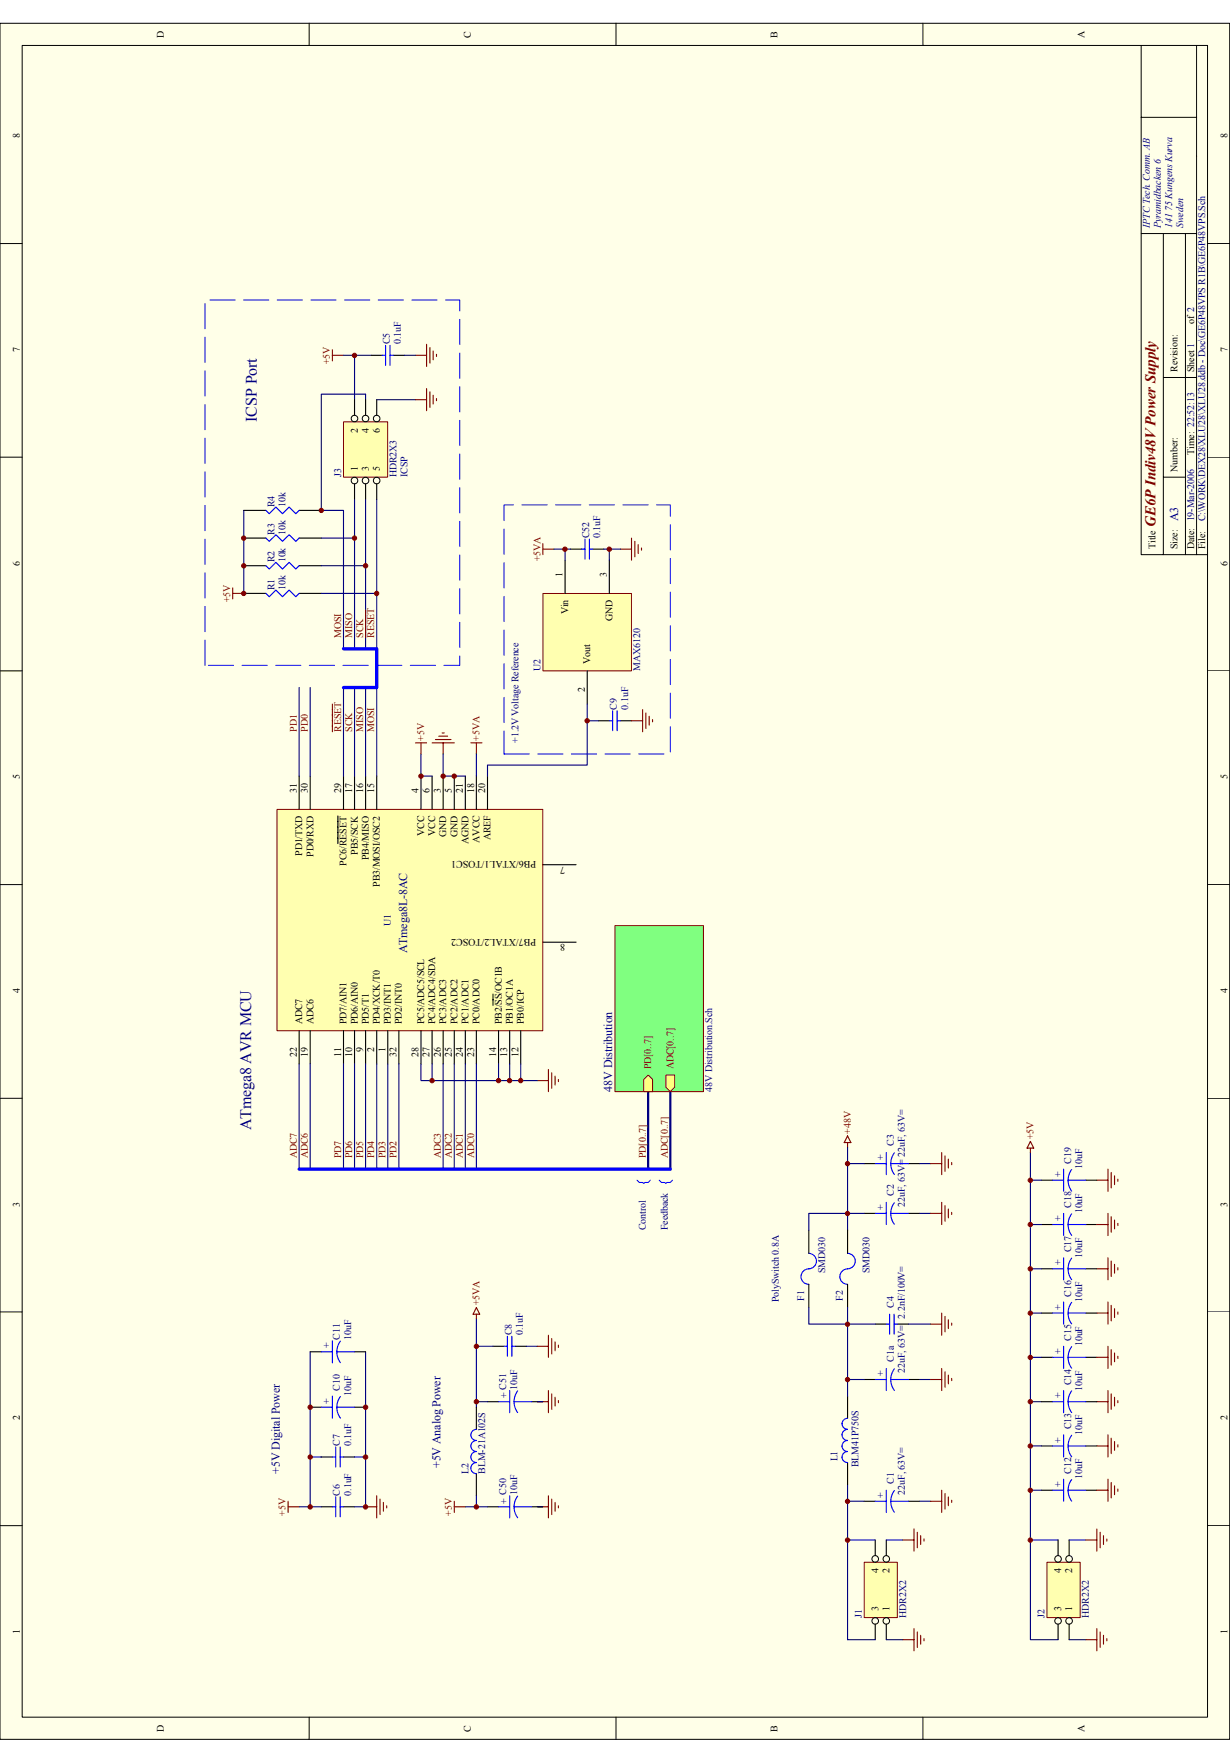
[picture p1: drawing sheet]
<svg xmlns="http://www.w3.org/2000/svg" width="297mm" height="420mm" viewBox="0 0 297 420" stroke-linecap="round" stroke-linejoin="round" font-family="sans-serif">
<path d="M0 5.6h297v414.4h-297z" fill="#ffffe8"/>
<g fill="none" stroke="#000" stroke-width=".24">
<path d="M0 5.6h297v414.4h-297zM5.4 11h286.2v403.6h-286.2zM74.7 5.6v5.4M148.8 5.6v5.4M222.9 5.6v5.4M275.6 11v17.3h13.4M289 11v122.9M275.6 28.3v105.6h16M0 58.8h5.4M275.6 56.4h13.4M280.9 56.4v77.5M286.3 56.4v77.5"/>
<path d="M291.6 58.8h5.4M280.9 91.2h8.1M0 110.4h5.4M280.9 115.2h5.4M291.6 110.4h5.4M0 162h5.4M291.6 162h5.4M0 213.6h5.4M291.6 213.6h5.4M0 265.2h5.4M291.6 265.2h5.4M0 316.8h5.4"/>
<path d="M291.6 316.8h5.4M0 368.4h5.4M291.6 368.4h5.4M74.7 414.6v5.4M148.8 414.6v5.4M222.9 414.6v5.4"/>
</g>
<path d="M66.9 195.4h64.2v53.5h-64.2z" fill="#ffffb0"/>
<path d="M66.9 195.4h64.2v53.5h-64.2z" fill="none" stroke="#800000" stroke-width=".24"/>
<g fill="none" stroke="#000" stroke-width=".27">
<path d="M58.9 136.6h5.3M58.9 129.9h5.3M58.9 123.2h5.3M72.2 136.6h5.4M72.2 129.9h5.4M72.2 123.2h5.4M58.9 143.3h5.3M72.2 143.3h5.4M144.5 174h2.7M149.8 174h2.7M72.2 187.4v8M74.9 187.4v8"/>
<path d="M81.6 197v6.7M83 187.4v8M85.6 187.4v8M88.3 187.4v8M91 187.4v8M101.7 187.4v8M104.4 187.4v8M107 187.4v8M109.7 187.4v8M112.4 187.4v8M115 187.4v8M117.7 187.4v8"/>
<path d="M131.1 208.8h8M131.1 227.5h8M72.2 248.9v8M74.9 248.9v8M83 248.9v8M85.6 248.9v8M88.3 248.9v8M91 248.9v8M93.6 248.9v8M96.3 248.9v8M101.7 248.9v8M104.4 248.9v8"/>
<path d="M107 248.9v8M109.7 248.9v8M112.4 248.9v8M115 248.9v8M119.1 240.1v2.7M120.4 248.9v8M123.1 248.9v8M125.8 248.9v8M74.9 339.8h2.7M74.9 326.4h2.7M85.6 339.8h2.7M85.6 326.4h2.7"/>
<path d="M77.6 351.8h2.7M83 351.8h2.6M77.6 363.8h2.7M83 363.8h2.6"/>
</g>
<g fill="none" stroke="#00f" stroke-width=".27">
<path d="M64.2 136.6l.8 .8 1.6-1.6 1.6 1.6 1.6-1.6 1.6 1.6 .8-.8M64.2 129.9l.8 .8 1.6-1.6 1.6 1.6 1.6-1.6 1.6 1.6 .8-.8M64.2 123.2l.8 .8 1.6-1.6 1.6 1.6 1.6-1.6 1.6 1.6 .8-.8M64.2 143.3l.8 .8 1.6-1.6 1.6 1.6 1.6-1.6 1.6 1.6 .8-.8M147.2 174h.8M148 171.6v4.8M149 174h.8M149 171.6v4.8M77.6 339.8h2.7M77.6 326.4h2.7M80.3 323.8v5.3M80.3 337.1v5.4"/>
<path d="M81.3 339.8h4.3M81.3 326.4h4.3M82.2 337.2a4.3 4.3 0 0 0 0 5.2M82.2 323.8a4.3 4.3 0 0 0 0 5.2M80.3 351.8h.8M81.1 349.4v4.8M82.1 349.4v4.8M82.1 351.8h.9M80.3 363.8h.8M81.1 361.5v4.8M82.1 363.8h.9M82.1 361.5v4.8"/>
</g>
<g fill="none" stroke="#800000" stroke-width=".27">
<path d="M56.2 142v2.6M56.2 143.3h2.7M80.3 170v6.7M100.3 179.4h2.7M101.7 179.4v2.7M104.4 179.4h5.3M105.2 178.6h3.7M106 177.8h2.1M106.8 177h.5M107 179.4v2.7M152.5 174h2.7M155.2 171.4v5.3"/>
<path d="M156 172.2v3.7M156.8 173v2.1M157.6 173.8v.5M69.6 363.8h2.6M69.6 362.5v2.7M88.3 363.8h2.7M91 361.2v5.3M91.8 362v3.7M92.6 362.8v2.1M93.4 363.6v.5"/>
</g>
<g fill="none" stroke="#000080" stroke-width=".27">
<path d="M58.9 123.2v20.1M72.2 166v21.4M74.9 166v21.4M83 166v21.4M85.6 166v21.4M88.3 166v21.4M91 166v21.4M101.7 182.1v5.3h2.7M72.2 256.9v25.4M74.9 256.9v25.4M83 256.9v25.4M85.6 256.9v25.4"/>
<path d="M88.3 256.9v25.4M91 256.9v25.4M93.6 256.9v25.4M96.3 256.9v25.4M107 256.9v25.4M109.7 256.9v25.4M112.4 256.9v25.4M115 256.9v25.4M74.9 326.4v37.4M88.3 326.4v37.4h-2.7M74.9 351.8h2.7M85.6 351.8h2.7"/>
<path d="M72.2 363.8h5.4"/>
</g>
<path d="M208.7 377.2h8v13.4h-8z" fill="#ffffb0"/>
<path d="M208.7 377.2h8v13.4h-8z" fill="none" stroke="#800000" stroke-width=".24"/>
<g fill="none" stroke="#000" stroke-width=".24">
<circle cx="211.4" cy="376.4" r=".8"/>
<circle cx="214" cy="376.4" r=".79"/>
<circle cx="211.4" cy="391.4" r=".79"/>
<circle cx="214" cy="391.4" r=".78"/>
</g>
<path d="M211.4 371.9v3.7M214 371.9v3.7M211.4 392.2v3.7M214 392.2v3.7" fill="none" stroke="#000" stroke-width=".27"/>
<path d="M211.4 371.9h-6.7v24M214 371.9h4.1M214 395.9h4.1" fill="none" stroke="#000080" stroke-width=".27"/>
<path d="M218.1 371.9h2.6M220.7 369.2v5.4M221.5 370v3.8M222.3 370.8v2.1M223.1 371.6v.5M218.1 395.9h2.6M220.7 393.3v5.3M221.5 394.1v3.7M222.3 394.9v2.1M223.1 395.7v.5" fill="none" stroke="#800000" stroke-width=".27"/>
<path d="M252.9 377.2h8v13.4h-8z" fill="#ffffb0"/>
<path d="M252.8 377.2h8.1v13.4h-8.1z" fill="none" stroke="#800000" stroke-width=".24"/>
<g fill="none" stroke="#000" stroke-width=".24">
<circle cx="255.5" cy="376.4" r=".8"/>
<circle cx="258.2" cy="376.4" r=".8"/>
<circle cx="255.5" cy="391.4" r=".79"/>
<circle cx="258.2" cy="391.4" r=".79"/>
</g>
<path d="M255.5 371.9v3.7M258.2 371.9v3.7M255.5 392.2v3.7M258.2 392.2v3.7" fill="none" stroke="#000" stroke-width=".27"/>
<path d="M85.6 85.8v10.7M88.3 96.5v-1.3h-10.7v28h5.4v33.5M91 96.5h9.3M85.6 120.6v36.1M88.3 120.6v36.1M91 120.6v36.1M255.5 371.9h-6.7v24h6.7M258.2 371.9h4M204.7 395.9h6.7M258.2 395.9h4" fill="none" stroke="#000080" stroke-width=".27"/>
<g fill="none" stroke="#800000" stroke-width=".27">
<path d="M80.3 84.5v2.7M80.3 85.8h2.7M100.3 96.5h2.7M103 93.8v5.4M103.8 94.6v3.8M104.6 95.4v2.2M105.4 96.2v.6M88.3 147.3v6.7M262.2 371.9h2.7M264.9 369.2v5.4M265.7 370v3.8M266.5 370.8v2.1"/>
<path d="M267.3 371.6v.5M262.2 395.9h2.7M264.9 393.3v5.3M265.7 394.1v3.7M266.5 394.9v2.1M267.3 395.7v.5"/>
</g>
<path d="M83 101.9h10.6v13.3h-10.6z" fill="#ffffb0"/>
<path d="M83 101.9h10.6v13.3h-10.6z" fill="none" stroke="#800000" stroke-width=".24"/>
<g fill="none" stroke="#000" stroke-width=".24">
<circle cx="85.6" cy="101.1" r=".79"/>
<circle cx="85.6" cy="116" r=".8"/>
<circle cx="88.3" cy="101.1" r=".79"/>
<circle cx="88.3" cy="116" r=".8"/>
<circle cx="91" cy="101.1" r=".79"/>
<circle cx="91" cy="116" r=".8"/>
</g>
<g fill="none" stroke="#000" stroke-width=".27">
<path d="M85.6 96.5v3.8M88.3 96.5v3.8M89.6 85.8h2.7M91 96.5v3.8M95 85.8h2.7M85.6 116.8v3.8M88.3 116.8v3.8M91 116.8v3.8M211.4 319.7h2.6M216.7 319.7h2.7M115 339.8v5.3M117.7 338.5h2.7"/>
<path d="M119.1 325.1h2.6M124.4 325.1h2.7M128.4 338.5h2.7M204.7 337.1v5.4M251.5 327.8h2.7M251.5 338.5h2.7M262.2 327.8h2.7M262.2 338.5h2.7M115 355.8v5.4M204.7 353.2v5.3M251.5 359.8h2.7M251.5 349.2h2.7"/>
<path d="M262.2 359.8h2.7M262.2 349.2h2.7M117.7 363.8h2.7M128.4 363.8h2.7M208.7 362.5h2.7M219.4 362.5h2.7"/>
</g>
<g fill="none" stroke="#000080" stroke-width=".27">
<path d="M83 85.8h6.6M97.7 85.8h2.6M77.6 129.9h8M77.6 136.6h10.7M77.6 143.3h13.4M115 182.1v5.3M204.7 277v20M248.8 278.3v93.6M115 318.4v21.4M204.7 319.7h6.7M219.4 319.7h5.3M115 338.5h2.7"/>
<path d="M115 325.1h4.1M127.1 325.1h2.7M129.8 338.5h1.3M248.8 338.5h2.7M248.8 327.8h2.7M204.7 358.5v13.4M248.8 359.8h2.7M248.8 349.2h2.7M115 361.2v2.6h-2.6M115 363.8h2.7M129.8 363.8h1.3M204.7 362.5h4"/>
<path d="M222.1 362.5h2.6"/>
</g>
<g fill="none" stroke="#00f" stroke-width=".27">
<path d="M92.3 85.8h.8M93.1 83.4v4.8M94.2 85.8h.8M94.2 83.4v4.8M214 319.7h.8M214.8 317.3v4.8M215.9 319.7h.8M215.9 317.3v4.8M120.4 338.5h2.7M121.7 325.1h.8M122.5 322.7v4.8M123.1 335.8v5.3"/>
<path d="M123.6 325.1h.8M123.6 322.7v4.8M124.1 338.5h4.3M125 335.9a4.4 4.4 0 0 0 0 5.2M254.2 327.8h2.7M254.2 338.5h2.7M256.9 325.1v5.3M256.9 335.8v5.3M257.9 327.8h4.3M257.9 338.5h4.3M258.8 325.2a4.3 4.3 0 0 0 0 5.2M258.8 335.9a4.4 4.4 0 0 0 0 5.2"/>
<path d="M115 345.2a1.33 1.33 0 0 0-1.3 1.3 1.33 1.33 0 0 0 1.3 1.3 1.33 1.33 0 0 0-1.3 1.4 1.33 1.33 0 0 0 1.3 1.3M115 350.5a1.32 1.32 0 0 0-1.3 1.3 1.32 1.32 0 0 0 1.3 1.4M115 353.2a1.33 1.33 0 0 0-1.3 1.3 1.33 1.33 0 0 0 1.3 1.3M204.7 350.5a1.32 1.32 0 0 0-1.4 1.3 1.32 1.32 0 0 0 1.4 1.4M204.7 342.5a1.33 1.33 0 0 0-1.4 1.3 1.33 1.33 0 0 0 1.4 1.4 1.34 1.34 0 0 0-1.4 1.3 1.34 1.34 0 0 0 1.4 1.3 1.32 1.32 0 0 0-1.4 1.4 1.32 1.32 0 0 0 1.4 1.3M214 359.8v5.4M216 359.9a4.3 4.3 0 0 0 0 5.2M254.2 359.8h2.7M254.2 349.2h2.7M256.9 346.5v5.3M256.9 357.2v5.3M257.9 359.8h4.3"/>
<path d="M257.9 349.2h4.3M258.8 357.3a4.3 4.3 0 0 0 0 5.2M258.8 346.6a4.3 4.3 0 0 0 0 5.2M120.4 363.8h2.7M123.1 361.2v5.3M124.1 363.8h4.3M125 361.3a4.4 4.4 0 0 0 0 5.2M211.4 362.5h2.6M215.1 362.5h4.3"/>
</g>
<g fill="none" stroke="#800000" stroke-width=".27">
<path d="M100.3 85.8h2.7M103 83.1v5.4M103.8 83.9v3.8M104.6 84.7v2.2M105.4 85.5v.6M113.7 179.4h2.7M115 179.4v2.7M204.7 274.3l.8 1.6h-1.6zM204.7 275.9v1.1M248.8 275.6l.8 1.6h-1.6zM248.8 277.2v1.1M115 315.7l.8 1.6h-1.5z"/>
<path d="M115 317.3v1.1M224.7 319.7h2.7M227.4 317.1v5.3M228.2 317.9v3.7M229 318.7v2.1M229.8 319.5v.5M129.8 338.5h2.6M129.8 325.1h2.6M132.4 322.4v5.4M132.4 335.8v5.3M133.2 323.2v3.8M133.2 336.6v3.7"/>
<path d="M134 324v2.2M134 337.4v2.1M134.9 324.8v.6M134.9 338.2v.5M264.9 338.5h2.7M264.9 327.8h2.7M267.6 325.1v5.3M267.6 335.8v5.3M268.4 325.9v3.7M268.4 336.6v3.7M269.2 326.7v2.1M269.2 337.4v2.1"/>
<path d="M270 327.5v.5M270 338.2v.5M227.4 359.8v5.4M264.9 359.8h2.7M264.9 349.2h2.7M267.6 346.5v5.3M267.6 357.2v5.3M268.4 347.3v3.7M268.4 358v3.7M269.2 348.1v2.1M269.2 358.8v2.1M270 348.9v.5"/>
<path d="M270 359.6v.5M109.7 363.8h2.7M109.7 362.5v2.7M129.8 363.8h2.6M132.4 361.2v5.3M133.2 362v3.7M134 362.8v2.1M134.9 363.6v.5M224.7 362.5h2.7M228.2 360.6v3.8M229 361.5v2.1M229.8 362.3v.5"/>
</g>
<path d="M83 156.7h8v9.3h-8" fill="none" stroke="#00f" stroke-width=".8"/>
<path d="M156.5 263.6v18.7M161.9 263.6v18.7" fill="none" stroke="#000080" stroke-width=".53"/>
<path d="M148.5 223.5h21.4v40.1h-21.4z" fill="#80ff80"/>
<path d="M148.5 223.5h21.4v40.1h-21.4z" fill="none" stroke="#800000" stroke-width=".24"/>
<g fill="#ffff80" stroke="#800000" stroke-width=".24">
<path d="M155.4 260.7l1.1-1.1 1.1 1.1v2.9h-2.2z" fill-rule="evenodd"/>
<path d="M160.8 259.6h2.1v2.9l-1 1.1-1.1-1.1z" fill-rule="evenodd"/>
</g>
<g fill="none" stroke="#000" stroke-width=".27">
<path d="M204.7 297v5.6M208.7 293h2.7M208.7 281h2.7M219.4 293h2.7M219.4 281h2.7M251.5 295.7h2.7M251.5 285h2.7M262.2 295.7h2.7M262.2 285h2.7M204.7 310.1v5.6M251.5 317.1h2.7M251.5 306.4h2.7"/>
<path d="M262.2 317.1h2.7M262.2 306.4h2.7M208.7 333.1h2.7M219.4 333.1h2.7"/>
</g>
<g fill="none" stroke="#00f" stroke-width=".27">
<path d="M214 278.3v5.3M216 278.4a4.3 4.3 0 0 0 0 5.2M211.4 293h2.6M211.4 281h2.6M214 290.3v5.4M215.1 293h4.3M215.1 281h4.3M216 290.4a4.3 4.3 0 0 0 0 5.2M254.2 295.7h2.7M254.2 285h2.7M256.9 282.3v5.4M256.9 293v5.4"/>
<path d="M257.9 295.7h4.3M257.9 285h4.3M258.8 293.1a4.3 4.3 0 0 0 0 5.2M258.8 282.4a4.4 4.4 0 0 0 0 5.2M204.7 302.7a1.86 1.86 0 0 1 1.8 1.8 1.86 1.86 0 0 1-1.8 1.9 1.87 1.87 0 0 0-1.9 1.9 1.87 1.87 0 0 0 1.9 1.8M254.2 317.1h2.7M254.2 306.4h2.7M256.9 303.7v5.3M256.9 314.4v5.3M257.9 317.1h4.3M257.9 306.4h4.3M258.8 314.5a4.3 4.3 0 0 0 0 5.2"/>
<path d="M258.8 303.8a4.3 4.3 0 0 0 0 5.2M211.4 333.1h2.6M214 330.4v5.4M215.1 333.1h4.3M216 330.5a4.3 4.3 0 0 0 0 5.2"/>
</g>
<g fill="none" stroke="#000080" stroke-width=".27">
<path d="M101.7 256.9v4h28.1M104.4 256.9v4M120.4 256.9v4M123.1 256.9v4M125.8 256.9v4M204.7 293h4M204.7 281h4M222.1 293h2.6M222.1 281h2.6M248.8 295.7h2.7M248.8 285h2.7M204.7 315.7v21.4"/>
<path d="M248.8 317.1h2.7M248.8 306.4h2.7M204.7 333.1h4M222.1 333.1h2.6"/>
</g>
<g fill="none" stroke="#800000" stroke-width=".27">
<path d="M132.4 258.2v5.4M133.2 259v3.8M134 259.9v2.1M129.8 260.9h2.6M134.9 260.7v.5M227.4 278.3v5.3M228.2 279.1v3.7M229 279.9v2.1M224.7 293h2.7M224.7 281h2.7M227.4 290.3v5.4M228.2 291.1v3.8"/>
<path d="M229 291.9v2.2M229.8 280.7v.6M229.8 292.7v.6M264.9 295.7h2.7M264.9 285h2.7M267.6 282.3v5.4M267.6 293v5.4M268.4 283.1v3.8M268.4 293.8v3.8M269.2 283.9v2.2M269.2 294.6v2.1M270 284.7v.6"/>
<path d="M270 295.4v.5M264.9 317.1h2.7M264.9 306.4h2.7M267.6 303.7v5.3M267.6 314.4v5.3M268.4 304.5v3.7M268.4 315.2v3.8M269.2 305.3v2.1M269.2 316v2.1M270 306.1v.6M270 316.8v.5M224.7 333.1h2.7"/>
<path d="M227.4 330.4v5.4M228.2 331.2v3.8M229 332v2.2M229.8 332.8v.6"/>
</g>
<path d="M49.5 160.7v-88.3h61.5v88.3h-61.5" fill="none" stroke="#00f" stroke-width=".24" stroke-dasharray="6.1 2"/>
<path d="M131.1 143.3h21.4v18.7h-21.4z" fill="#ffffb0"/>
<path d="M131.1 143.3h21.4v18.7h-21.4z" fill="none" stroke="#800000" stroke-width=".24"/>
<path d="M136.5 135.3v8M137.8 132.6h2.7M143.2 132.6h2.6M147.2 135.3v8M141.8 162v8M195.3 297v5.6M195.3 310.1v5.6" fill="none" stroke="#000" stroke-width=".27"/>
<path d="M140.5 132.6h.8M141.3 130.2v4.8M142.3 132.6h.9M142.3 130.2v4.8M195.3 302.7a1.86 1.86 0 0 1 1.9 1.8 1.86 1.86 0 0 1-1.9 1.9 1.87 1.87 0 0 0-1.9 1.9 1.87 1.87 0 0 0 1.9 1.8" fill="none" stroke="#00f" stroke-width=".27"/>
<path d="M131.1 132.6h2.7M131.1 131.3v2.6M149.8 132.6h2.7M152.5 129.9v5.4M153.3 130.7v3.8M154.1 131.5v2.2M154.9 132.3v.6" fill="none" stroke="#800000" stroke-width=".27"/>
<path d="M133.8 132.6h4M136.5 132.6v2.7M145.8 132.6h4M147.2 132.6v2.7M141.8 170v14.7h-24.1v2.7M141.8 174h2.7M107 182.1v5.3h5.4M204.7 293h-9.4v4M195.3 315.7v4h9.4" fill="none" stroke="#000080" stroke-width=".27"/>
<path d="M121.7 182.1h40.2v-60.2h-40.2v60.2" fill="none" stroke="#00f" stroke-width=".24" stroke-dasharray="6.1 2"/>
<g fill="#800000" stroke="#800000" stroke-width=".24">
<circle cx="107" cy="187.4" r=".53"/>
<circle cx="101.7" cy="187.4" r=".53"/>
<circle cx="109.7" cy="187.4" r=".53"/>
<circle cx="88.3" cy="363.9" r=".53"/>
<circle cx="74.9" cy="339.8" r=".53"/>
<circle cx="88.3" cy="339.8" r=".53"/>
<circle cx="74.9" cy="351.8" r=".53"/>
<circle cx="88.3" cy="351.8" r=".53"/>
<circle cx="74.9" cy="363.9" r=".53"/>
<circle cx="58.9" cy="143.3" r=".52"/>
<circle cx="58.9" cy="136.6" r=".52"/>
<circle cx="58.9" cy="129.9" r=".52"/>
<circle cx="77.6" cy="123.3" r=".52"/>
<circle cx="85.6" cy="85.8" r=".52"/>
<circle cx="85.6" cy="129.9" r=".52"/>
<circle cx="88.3" cy="136.6" r=".53"/>
<circle cx="91" cy="143.3" r=".52"/>
<circle cx="115" cy="325.1" r=".53"/>
<circle cx="115" cy="338.5" r=".53"/>
<circle cx="115" cy="363.9" r=".53"/>
<circle cx="104.3" cy="260.9" r=".52"/>
<circle cx="120.4" cy="260.9" r=".53"/>
<circle cx="123.1" cy="260.9" r=".53"/>
<circle cx="125.7" cy="260.9" r=".52"/>
<circle cx="147.1" cy="132.6" r=".53"/>
<circle cx="136.4" cy="132.6" r=".53"/>
<circle cx="141.8" cy="174" r=".53"/>
<circle cx="204.7" cy="371.9" r=".52"/>
<circle cx="248.8" cy="371.9" r=".53"/>
<circle cx="204.7" cy="362.5" r=".52"/>
<circle cx="248.8" cy="359.9" r=".53"/>
<circle cx="248.8" cy="349.2" r=".53"/>
<circle cx="248.8" cy="338.5" r=".53"/>
<circle cx="248.8" cy="327.8" r=".53"/>
<circle cx="204.7" cy="281" r=".52"/>
<circle cx="248.8" cy="317.1" r=".53"/>
<circle cx="248.8" cy="306.4" r=".53"/>
<circle cx="248.8" cy="295.7" r=".53"/>
<circle cx="248.8" cy="285" r=".53"/>
<circle cx="204.7" cy="333.1" r=".52"/>
<circle cx="204.7" cy="319.8" r=".52"/>
<circle cx="204.7" cy="293" r=".52"/>
</g>
<path d="M72.2 282.3h89.7" fill="none" stroke="#00f" stroke-width=".8"/>
<path d="M153.8 285l.6 .5h.8l.2 .3 .3-.3h.8l.6-.5M159.2 285l.5 .5h.8l.3 .3 .3-.3h.8l.5-.5" fill="none" stroke="#00f" stroke-width=".24"/>
<g font-size="3.9" fill="#000080">
<text x="62" y="101.8" transform="rotate(-90 62 101.8)">ICSP Port</text>
<text x="60.7" y="273" transform="rotate(-90 60.7 273)">ATmega8 AVR MCU</text>
</g>
<text font-size="3.6" fill="#800000" x="279.1" y="127.2" transform="rotate(-90 279.1 127.2)">GE6P Indiv48V Power Supply</text>
<g font-size="2.9" fill="#000080">
<text x="284.5" y="125.9" transform="rotate(-90 284.5 125.9)">A3</text>
<text x="98.3" y="230.2" transform="rotate(-90 98.3 230.2)">ATmega8L-8AC</text>
<text x="147.8" y="263.6" transform="rotate(-90 147.8 263.6)">48V Distribution</text>
<text x="67.6" y="355.8" transform="rotate(-90 67.6 355.8)">+5V Digital Power</text>
<text x="106.4" y="354.5" transform="rotate(-90 106.4 354.5)">+5V Analog Power</text>
</g>
<g font-size="2.4">
<text x="39.6" y="9.1" transform="rotate(-90 39.6 9.1)">D</text>
<text x="113.7" y="9.1" transform="rotate(-90 113.7 9.1)">C</text>
<text x="187.8" y="9.1" transform="rotate(-90 187.8 9.1)">B</text>
<text x="261.9" y="9.1" transform="rotate(-90 261.9 9.1)">A</text>
<text x="4.8" y="33.4" transform="rotate(-90 4.8 33.4)">8</text>
<text x="296.4" y="33.4" transform="rotate(-90 296.4 33.4)">8</text>
<text x="288.4" y="78.3" transform="rotate(-90 288.4 78.3)">of 2</text>
<text x="4.8" y="85" transform="rotate(-90 4.8 85)">7</text>
<text x="284.4" y="89.8" transform="rotate(-90 284.4 89.8)">Revision:</text>
<text x="288.4" y="89.8" transform="rotate(-90 288.4 89.8)">Sheet 1</text>
<text x="296.4" y="85" transform="rotate(-90 296.4 85)">7</text>
<text x="86.4" y="104.5" transform="rotate(-90 86.4 104.5)">2</text>
<text x="89" y="104.5" transform="rotate(-90 89 104.5)">4</text>
<text x="91.7" y="104.5" transform="rotate(-90 91.7 104.5)">6</text>
<text x="86.4" y="113.6" transform="rotate(-90 86.4 113.6)">1</text>
<text x="89" y="113.6" transform="rotate(-90 89 113.6)">3</text>
<text x="91.7" y="113.6" transform="rotate(-90 91.7 113.6)">5</text>
<text x="284.4" y="113.9" transform="rotate(-90 284.4 113.9)">Number:</text>
<text x="288.4" y="109.9" transform="rotate(-90 288.4 109.9)">Time: 22:52:13</text>
<text x="4.8" y="136.6" transform="rotate(-90 4.8 136.6)">6</text>
<text x="279" y="132.6" transform="rotate(-90 279 132.6)">Title</text>
<text x="284.4" y="132.6" transform="rotate(-90 284.4 132.6)">Size:</text>
<text x="288.4" y="132.6" transform="rotate(-90 288.4 132.6)">Date: 19-Mar-2006</text>
<text x="291.1" y="132.6" transform="rotate(-90 291.1 132.6)">File:</text>
<text x="296.4" y="136.6" transform="rotate(-90 296.4 136.6)">6</text>
<text x="135.9" y="139.3" transform="rotate(-90 135.9 139.3)">1</text>
<text x="146.6" y="139.3" transform="rotate(-90 146.6 139.3)">3</text>
<text x="137.2" y="148.4" transform="rotate(-90 137.2 148.4)">Vin</text>
<text x="147.9" y="150" transform="rotate(-90 147.9 150)">GND</text>
<text x="142.6" y="160.4" transform="rotate(-90 142.6 160.4)">Vout</text>
<text x="141.2" y="167.1" transform="rotate(-90 141.2 167.1)">2</text>
<text x="4.8" y="188.2" transform="rotate(-90 4.8 188.2)">5</text>
<text x="71.7" y="191.4" transform="rotate(-90 71.7 191.4)">31</text>
<text x="74.3" y="191.4" transform="rotate(-90 74.3 191.4)">30</text>
<text x="82.4" y="191.4" transform="rotate(-90 82.4 191.4)">29</text>
<text x="85" y="191.4" transform="rotate(-90 85 191.4)">17</text>
<text x="87.7" y="191.4" transform="rotate(-90 87.7 191.4)">16</text>
<text x="90.4" y="191.4" transform="rotate(-90 90.4 191.4)">15</text>
<text x="101.1" y="191.4" transform="rotate(-90 101.1 191.4)">4</text>
<text x="103.8" y="191.4" transform="rotate(-90 103.8 191.4)">6</text>
<text x="106.4" y="191.4" transform="rotate(-90 106.4 191.4)">3</text>
<text x="109.1" y="191.4" transform="rotate(-90 109.1 191.4)">5</text>
<text x="111.8" y="191.4" transform="rotate(-90 111.8 191.4)">21</text>
<text x="114.5" y="191.4" transform="rotate(-90 114.5 191.4)">18</text>
<text x="117.1" y="191.4" transform="rotate(-90 117.1 191.4)">20</text>
<text x="296.4" y="188.2" transform="rotate(-90 296.4 188.2)">5</text>
<text x="102.4" y="201.8" transform="rotate(-90 102.4 201.8)">VCC</text>
<text x="105.1" y="201.8" transform="rotate(-90 105.1 201.8)">VCC</text>
<text x="107.8" y="202.1" transform="rotate(-90 107.8 202.1)">GND</text>
<text x="110.4" y="202.1" transform="rotate(-90 110.4 202.1)">GND</text>
<text x="113.1" y="203.7" transform="rotate(-90 113.1 203.7)">AGND</text>
<text x="115.8" y="203.4" transform="rotate(-90 115.8 203.4)">AVCC</text>
<text x="118.5" y="202.9" transform="rotate(-90 118.5 202.9)">AREF</text>
<text x="73" y="206.7" transform="rotate(-90 73 206.7)">PD1/TXD</text>
<text x="75.7" y="206.9" transform="rotate(-90 75.7 206.9)">PD0/RXD</text>
<text x="83.7" y="209.1" transform="rotate(-90 83.7 209.1)">PC6/RESET</text>
<text x="86.4" y="206.4" transform="rotate(-90 86.4 206.4)">PB5/SCK</text>
<text x="89" y="207.7" transform="rotate(-90 89 207.7)">PB4/MISO</text>
<text x="129.5" y="207.9" transform="rotate(-180 129.5 207.9)">PB6/XTAL1/TOSC1</text>
<text x="136.5" y="209.3" transform="rotate(-180 136.5 209.3)">7</text>
<text x="91.7" y="214.1" transform="rotate(-90 91.7 214.1)">PB3/MOSI/OSC2</text>
<text x="129.5" y="226.6" transform="rotate(-180 129.5 226.6)">PB7/XTAL2/TOSC2</text>
<text x="136.5" y="228" transform="rotate(-180 136.5 228)">8</text>
<text x="4.8" y="239.8" transform="rotate(-90 4.8 239.8)">4</text>
<text x="296.4" y="239.8" transform="rotate(-90 296.4 239.8)">4</text>
<text x="73" y="247.3" transform="rotate(-90 73 247.3)">ADC7</text>
<text x="75.7" y="247.3" transform="rotate(-90 75.7 247.3)">ADC6</text>
<text x="83.7" y="247.3" transform="rotate(-90 83.7 247.3)">PD7/AIN1</text>
<text x="86.4" y="247.3" transform="rotate(-90 86.4 247.3)">PD6/AIN0</text>
<text x="89" y="247.3" transform="rotate(-90 89 247.3)">PD5/T1</text>
<text x="91.7" y="247.3" transform="rotate(-90 91.7 247.3)">PD4/XCK/T0</text>
<text x="94.4" y="247.3" transform="rotate(-90 94.4 247.3)">PD3/INT1</text>
<text x="97.1" y="247.3" transform="rotate(-90 97.1 247.3)">PD2/INT0</text>
<text x="102.4" y="247.3" transform="rotate(-90 102.4 247.3)">PC5/ADC5/SCL</text>
<text x="105.1" y="247.3" transform="rotate(-90 105.1 247.3)">PC4/ADC4/SDA</text>
<text x="107.8" y="247.3" transform="rotate(-90 107.8 247.3)">PC3/ADC3</text>
<text x="110.4" y="247.3" transform="rotate(-90 110.4 247.3)">PC2/ADC2</text>
<text x="113.1" y="247.3" transform="rotate(-90 113.1 247.3)">PC1/ADC1</text>
<text x="115.8" y="247.3" transform="rotate(-90 115.8 247.3)">PC0/ADC0</text>
<text x="121.2" y="247.3" transform="rotate(-90 121.2 247.3)">PB2/SS/OC1B</text>
<text x="123.8" y="247.3" transform="rotate(-90 123.8 247.3)">PB1/OC1A</text>
<text x="126.5" y="247.3" transform="rotate(-90 126.5 247.3)">PB0/ICP</text>
<text x="71.7" y="255.3" transform="rotate(-90 71.7 255.3)">22</text>
<text x="74.3" y="255.3" transform="rotate(-90 74.3 255.3)">19</text>
<text x="82.4" y="255.3" transform="rotate(-90 82.4 255.3)">11</text>
<text x="85" y="255.3" transform="rotate(-90 85 255.3)">10</text>
<text x="87.7" y="254" transform="rotate(-90 87.7 254)">9</text>
<text x="90.4" y="254" transform="rotate(-90 90.4 254)">2</text>
<text x="93.1" y="254" transform="rotate(-90 93.1 254)">1</text>
<text x="95.7" y="255.3" transform="rotate(-90 95.7 255.3)">32</text>
<text x="101.1" y="255.3" transform="rotate(-90 101.1 255.3)">28</text>
<text x="103.8" y="255.3" transform="rotate(-90 103.8 255.3)">27</text>
<text x="106.4" y="255.3" transform="rotate(-90 106.4 255.3)">26</text>
<text x="109.1" y="255.3" transform="rotate(-90 109.1 255.3)">25</text>
<text x="111.8" y="255.3" transform="rotate(-90 111.8 255.3)">24</text>
<text x="114.5" y="255.3" transform="rotate(-90 114.5 255.3)">23</text>
<text x="119.8" y="255.3" transform="rotate(-90 119.8 255.3)">14</text>
<text x="122.5" y="255.3" transform="rotate(-90 122.5 255.3)">13</text>
<text x="125.2" y="255.3" transform="rotate(-90 125.2 255.3)">12</text>
<text x="4.8" y="291.4" transform="rotate(-90 4.8 291.4)">3</text>
<text x="296.4" y="291.4" transform="rotate(-90 296.4 291.4)">3</text>
<text x="4.8" y="343" transform="rotate(-90 4.8 343)">2</text>
<text x="296.4" y="343" transform="rotate(-90 296.4 343)">2</text>
<text x="212.1" y="379.9" transform="rotate(-90 212.1 379.9)">4</text>
<text x="214.8" y="379.9" transform="rotate(-90 214.8 379.9)">2</text>
<text x="256.3" y="379.9" transform="rotate(-90 256.3 379.9)">4</text>
<text x="259" y="379.9" transform="rotate(-90 259 379.9)">2</text>
<text x="212.1" y="389" transform="rotate(-90 212.1 389)">3</text>
<text x="214.8" y="389" transform="rotate(-90 214.8 389)">1</text>
<text x="256.3" y="389" transform="rotate(-90 256.3 389)">3</text>
<text x="259" y="389" transform="rotate(-90 259 389)">1</text>
<text x="4.8" y="394.6" transform="rotate(-90 4.8 394.6)">1</text>
<text x="296.4" y="394.6" transform="rotate(-90 296.4 394.6)">1</text>
<text x="39.6" y="418.1" transform="rotate(-90 39.6 418.1)">D</text>
<text x="113.7" y="418.1" transform="rotate(-90 113.7 418.1)">C</text>
<text x="187.8" y="418.1" transform="rotate(-90 187.8 418.1)">B</text>
<text x="261.9" y="418.1" transform="rotate(-90 261.9 418.1)">A</text>
</g>
<g font-size="2.4" fill="#000080">
<text x="277.7" y="55.1" transform="rotate(-90 277.7 55.1)">IPTC Tech. Comm. AB</text>
<text x="280.4" y="55.1" transform="rotate(-90 280.4 55.1)">Pyramidbacken 6</text>
<text x="283" y="55.1" transform="rotate(-90 283 55.1)">141 75 Kungens Kurva</text>
<text x="285.7" y="55.1" transform="rotate(-90 285.7 55.1)">Sweden</text>
<text x="94.1" y="83.1" transform="rotate(-90 94.1 83.1)">C5</text>
<text x="96.8" y="83.1" transform="rotate(-90 96.8 83.1)">0.1uF</text>
<text x="82.4" y="115.2" transform="rotate(-90 82.4 115.2)">J3</text>
<text x="95.7" y="115.2" transform="rotate(-90 95.7 115.2)">HDR2X3</text>
<text x="98.4" y="115.2" transform="rotate(-90 98.4 115.2)">ICSP</text>
<text x="66.3" y="122.4" transform="rotate(-90 66.3 122.4)">R4</text>
<text x="69" y="122.4" transform="rotate(-90 69 122.4)">10k</text>
<text x="291.1" y="125.9" transform="rotate(-90 291.1 125.9)">C:\WORK\DEX28\XLU28\XLU28.ddb - Doc\GE6P48VPS R1B\GE6P48VPS.Sch</text>
<text x="66.3" y="129.1" transform="rotate(-90 66.3 129.1)">R3</text>
<text x="69" y="129.1" transform="rotate(-90 69 129.1)">10k</text>
<text x="142.3" y="129.9" transform="rotate(-90 142.3 129.9)">C52</text>
<text x="145" y="129.9" transform="rotate(-90 145 129.9)">0.1uF</text>
<text x="66.3" y="135.8" transform="rotate(-90 66.3 135.8)">R2</text>
<text x="69" y="135.8" transform="rotate(-90 69 135.8)">10k</text>
<text x="66.3" y="142.5" transform="rotate(-90 66.3 142.5)">R1</text>
<text x="69" y="142.5" transform="rotate(-90 69 142.5)">10k</text>
<text x="130.5" y="162" transform="rotate(-90 130.5 162)">U2</text>
<text x="154.6" y="162" transform="rotate(-90 154.6 162)">MAX6120</text>
<text x="149" y="171.4" transform="rotate(-90 149 171.4)">C9</text>
<text x="151.7" y="171.4" transform="rotate(-90 151.7 171.4)">0.1uF</text>
<text x="125.2" y="179.4" transform="rotate(-90 125.2 179.4)">+1.2V Voltage Reference</text>
<text x="94.4" y="223.5" transform="rotate(-90 94.4 223.5)">U1</text>
<text x="172" y="263.6" transform="rotate(-90 172 263.6)">48V Distribution.Sch</text>
<text x="213.5" y="280.2" transform="rotate(-90 213.5 280.2)">+</text>
<text x="215.9" y="276.7" transform="rotate(-90 215.9 276.7)">C3</text>
<text x="258.7" y="281" transform="rotate(-90 258.7 281)">C19</text>
<text x="256.3" y="284.2" transform="rotate(-90 256.3 284.2)">+</text>
<text x="261.4" y="282.3" transform="rotate(-90 261.4 282.3)">10uF</text>
<text x="213.5" y="292.2" transform="rotate(-90 213.5 292.2)">+</text>
<text x="215.9" y="288.7" transform="rotate(-90 215.9 288.7)">C2</text>
<text x="218.5" y="291.4" transform="rotate(-90 218.5 291.4)">22uF, 63V= 22uF, 63V=</text>
<text x="258.7" y="291.7" transform="rotate(-90 258.7 291.7)">C18</text>
<text x="261.4" y="293" transform="rotate(-90 261.4 293)">10uF</text>
<text x="155.9" y="297" transform="rotate(-90 155.9 297)">Control</text>
<text x="161.3" y="297" transform="rotate(-90 161.3 297)">Feedback</text>
<text x="256.3" y="294.9" transform="rotate(-90 256.3 294.9)">+</text>
<text x="256.3" y="305.6" transform="rotate(-90 256.3 305.6)">+</text>
<text x="258.7" y="302.4" transform="rotate(-90 258.7 302.4)">C17</text>
<text x="261.4" y="303.7" transform="rotate(-90 261.4 303.7)">10uF</text>
<text x="199.3" y="307.4" transform="rotate(-90 199.3 307.4)">SMD030</text>
<text x="210" y="307.4" transform="rotate(-90 210 307.4)">SMD030</text>
<text x="188" y="314.4" transform="rotate(-90 188 314.4)">PolySwitch 0.8A</text>
<text x="194.2" y="314.1" transform="rotate(-90 194.2 314.1)">F1</text>
<text x="203.6" y="314.1" transform="rotate(-90 203.6 314.1)">F2</text>
<text x="215.9" y="315.7" transform="rotate(-90 215.9 315.7)">C4</text>
<text x="256.3" y="316.3" transform="rotate(-90 256.3 316.3)">+</text>
<text x="258.7" y="313.1" transform="rotate(-90 258.7 313.1)">C16</text>
<text x="261.4" y="314.4" transform="rotate(-90 261.4 314.4)">10uF</text>
<text x="82.1" y="323.5" transform="rotate(-90 82.1 323.5)">C11</text>
<text x="84.8" y="323.5" transform="rotate(-90 84.8 323.5)">10uF</text>
<text x="123.6" y="322.4" transform="rotate(-90 123.6 322.4)">C8</text>
<text x="126.2" y="322.4" transform="rotate(-90 126.2 322.4)">0.1uF</text>
<text x="218.5" y="318.4" transform="rotate(-90 218.5 318.4)">2.2nF/100V=</text>
<text x="258.7" y="323.8" transform="rotate(-90 258.7 323.8)">C15</text>
<text x="79.7" y="325.6" transform="rotate(-90 79.7 325.6)">+</text>
<text x="215.9" y="328.8" transform="rotate(-90 215.9 328.8)">C1a</text>
<text x="256.3" y="327" transform="rotate(-90 256.3 327)">+</text>
<text x="261.4" y="325.1" transform="rotate(-90 261.4 325.1)">10uF</text>
<text x="82.1" y="335.8" transform="rotate(-90 82.1 335.8)">C10</text>
<text x="124.9" y="335.5" transform="rotate(-90 124.9 335.5)">10uF</text>
<text x="213.5" y="332.3" transform="rotate(-90 213.5 332.3)">+</text>
<text x="218.5" y="331.5" transform="rotate(-90 218.5 331.5)">22uF, 63V=</text>
<text x="258.7" y="334.4" transform="rotate(-90 258.7 334.4)">C14</text>
<text x="261.4" y="335.8" transform="rotate(-90 261.4 335.8)">10uF</text>
<text x="79.7" y="339" transform="rotate(-90 79.7 339)">+</text>
<text x="84.8" y="337.1" transform="rotate(-90 84.8 337.1)">10uF</text>
<text x="122.5" y="337.7" transform="rotate(-90 122.5 337.7)">+ C51</text>
<text x="256.3" y="337.7" transform="rotate(-90 256.3 337.7)">+</text>
<text x="258.7" y="345.1" transform="rotate(-90 258.7 345.1)">C13</text>
<text x="261.4" y="346.5" transform="rotate(-90 261.4 346.5)">10uF</text>
<text x="82.1" y="349.2" transform="rotate(-90 82.1 349.2)">C7</text>
<text x="84.8" y="349.2" transform="rotate(-90 84.8 349.2)">0.1uF</text>
<text x="202.2" y="352.9" transform="rotate(-90 202.2 352.9)">L1</text>
<text x="256.3" y="348.4" transform="rotate(-90 256.3 348.4)">+</text>
<text x="113.1" y="355.8" transform="rotate(-90 113.1 355.8)">L2</text>
<text x="117.1" y="355.8" transform="rotate(-90 117.1 355.8)">BLM-21A102S</text>
<text x="207.3" y="354.2" transform="rotate(-90 207.3 354.2)">BLM41P750S</text>
<text x="215.9" y="358.2" transform="rotate(-90 215.9 358.2)">C1</text>
<text x="256.3" y="359" transform="rotate(-90 256.3 359)">+</text>
<text x="258.7" y="355.8" transform="rotate(-90 258.7 355.8)">C12</text>
<text x="261.4" y="357.2" transform="rotate(-90 261.4 357.2)">10uF</text>
<text x="82.1" y="361.2" transform="rotate(-90 82.1 361.2)">C6</text>
<text x="84.8" y="361.2" transform="rotate(-90 84.8 361.2)">0.1uF</text>
<text x="122.5" y="363.1" transform="rotate(-90 122.5 363.1)">+ C50</text>
<text x="124.9" y="360.9" transform="rotate(-90 124.9 360.9)">10uF</text>
<text x="213.5" y="361.7" transform="rotate(-90 213.5 361.7)">+</text>
<text x="218.5" y="360.9" transform="rotate(-90 218.5 360.9)">22uF, 63V=</text>
<text x="208.1" y="390.6" transform="rotate(-90 208.1 390.6)">J1</text>
<text x="218.8" y="390.6" transform="rotate(-90 218.8 390.6)">HDR2X2</text>
<text x="252.3" y="390.6" transform="rotate(-90 252.3 390.6)">J2</text>
<text x="263" y="390.6" transform="rotate(-90 263 390.6)">HDR2X2</text>
</g>
<g font-size="2.4" fill="#800000">
<text x="79.7" y="88" transform="rotate(-90 79.7 88)">+5V</text>
<text x="130.5" y="135.5" transform="rotate(-90 130.5 135.5)">+5VA</text>
<text x="55.6" y="145.4" transform="rotate(-90 55.6 145.4)">+5V</text>
<text x="82.4" y="154" transform="rotate(-90 82.4 154)">MOSI</text>
<text x="85" y="154" transform="rotate(-90 85 154)">MISO</text>
<text x="87.7" y="154" transform="rotate(-90 87.7 154)">SCK</text>
<text x="90.4" y="154" transform="rotate(-90 90.4 154)">RESET</text>
<text x="71.7" y="176.7" transform="rotate(-90 71.7 176.7)">PD1</text>
<text x="74.3" y="176.7" transform="rotate(-90 74.3 176.7)">PD0</text>
<text x="82.4" y="176.7" transform="rotate(-90 82.4 176.7)">RESET</text>
<text x="85" y="176.7" transform="rotate(-90 85 176.7)">SCK</text>
<text x="87.7" y="176.7" transform="rotate(-90 87.7 176.7)">MISO</text>
<text x="90.4" y="176.7" transform="rotate(-90 90.4 176.7)">MOSI</text>
<text x="102.4" y="178.8" transform="rotate(-90 102.4 178.8)">+5V</text>
<text x="115.8" y="178.8" transform="rotate(-90 115.8 178.8)">+5VA</text>
<text x="157.3" y="258.2" transform="rotate(-90 157.3 258.2)">PD[0..7]</text>
<text x="162.6" y="258.2" transform="rotate(-90 162.6 258.2)">ADC[0..7]</text>
<text x="205.4" y="273.8" transform="rotate(-90 205.4 273.8)">+48V</text>
<text x="249.6" y="275.1" transform="rotate(-90 249.6 275.1)">+5V</text>
<text x="71.7" y="279.6" transform="rotate(-90 71.7 279.6)">ADC7</text>
<text x="74.3" y="279.6" transform="rotate(-90 74.3 279.6)">ADC6</text>
<text x="82.4" y="279.6" transform="rotate(-90 82.4 279.6)">PD7</text>
<text x="85" y="279.6" transform="rotate(-90 85 279.6)">PD6</text>
<text x="87.7" y="279.6" transform="rotate(-90 87.7 279.6)">PD5</text>
<text x="90.4" y="279.6" transform="rotate(-90 90.4 279.6)">PD4</text>
<text x="93.1" y="279.6" transform="rotate(-90 93.1 279.6)">PD3</text>
<text x="95.7" y="279.6" transform="rotate(-90 95.7 279.6)">PD2</text>
<text x="106.4" y="279.6" transform="rotate(-90 106.4 279.6)">ADC3</text>
<text x="109.1" y="279.6" transform="rotate(-90 109.1 279.6)">ADC2</text>
<text x="111.8" y="279.6" transform="rotate(-90 111.8 279.6)">ADC1</text>
<text x="114.5" y="279.6" transform="rotate(-90 114.5 279.6)">ADC0</text>
<text x="155.9" y="279.6" transform="rotate(-90 155.9 279.6)">PD[0..7]</text>
<text x="161.3" y="279.6" transform="rotate(-90 161.3 279.6)">ADC[0..7]</text>
<text x="115.8" y="315.2" transform="rotate(-90 115.8 315.2)">+5VA</text>
<text x="69" y="366" transform="rotate(-90 69 366)">+5V</text>
<text x="109.1" y="366" transform="rotate(-90 109.1 366)">+5V</text>
</g>
</svg>
